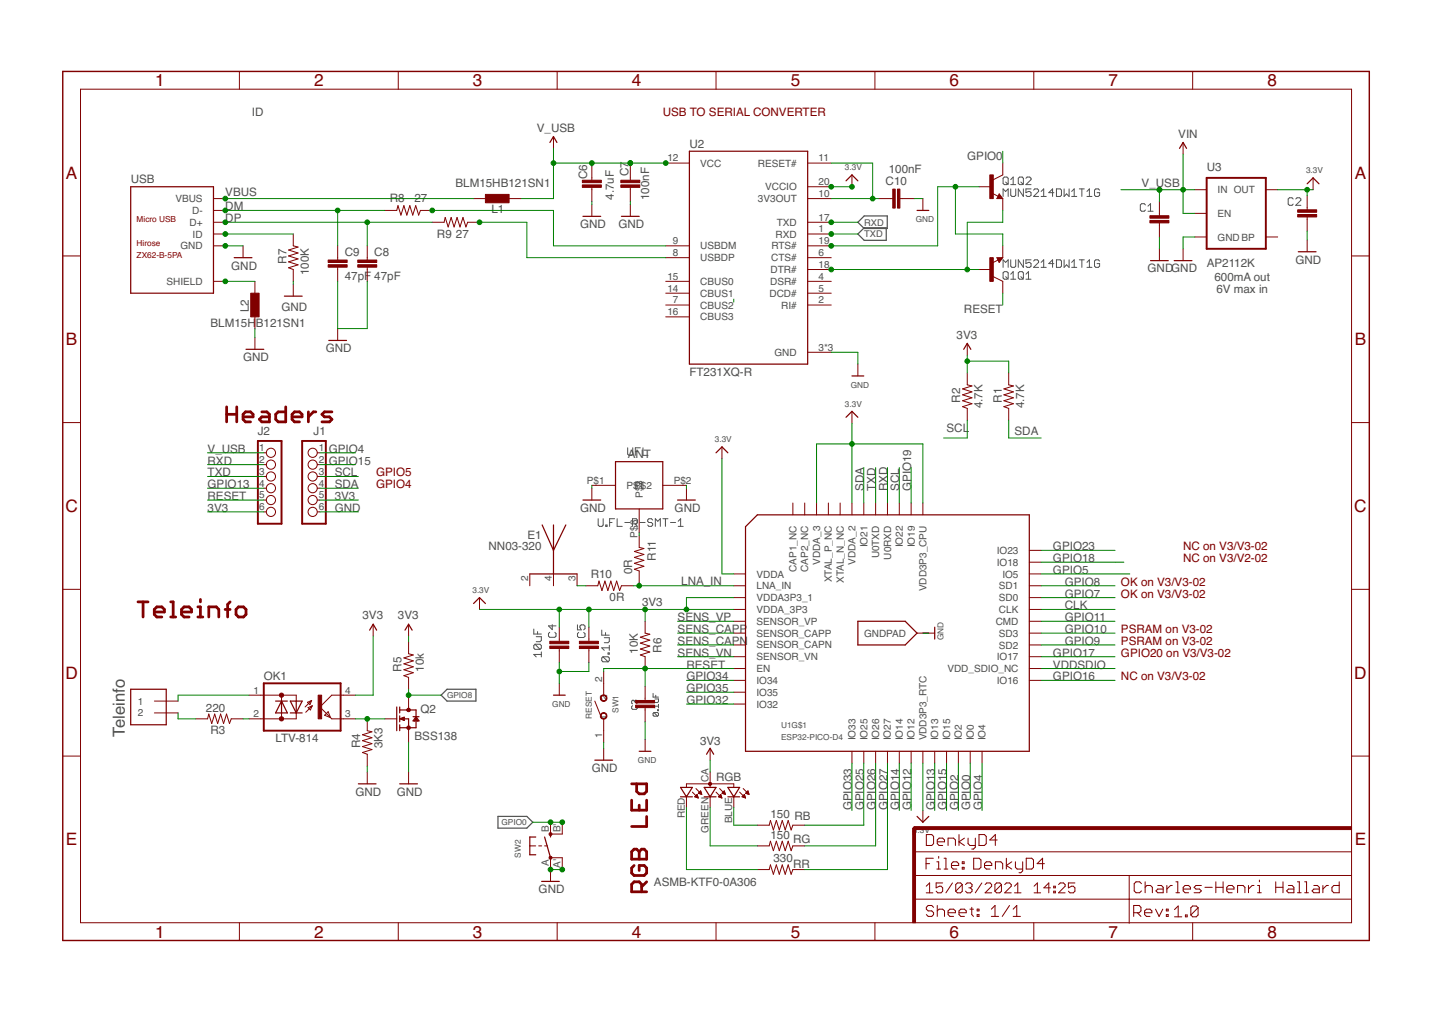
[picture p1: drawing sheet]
<svg xmlns="http://www.w3.org/2000/svg" width="297mm" height="210mm" viewBox="0 0 297 210" stroke-linecap="round" stroke-linejoin="round" font-family="sans-serif">
<g fill="none" stroke="#505050" stroke-width=".21">
<path d="M208.3 36.7h.6l.2 .3v1l-.2 .3h-.6l-.2-.3v-1zM208.6 37.8l.5 .5M209.7 39.2v1.3l.2 .2h.5l.3-.2v-1.3M209.7 37.3l.5-.6v1.6M209.7 38.3h1M211.2 37l.3-.3h.5l.3 .3v1l-.3 .3h-.5l-.3-.3zM211.8 37.8l.5 .5M212.3 39.2v1.5l-1.1-1.5v1.5M212.8 37l.3-.3h.5l.3 .3v.3l-1.1 1h1.1M213.9 39.2h-1.1v.8l.8-.3 .3 .3v.5l-.3 .2h-.5l-.3-.2M214.4 39.4l.3-.2h.5l.2 .2v.3l-1 1h1M216 39.7l.5-.5v1.5"/>
<path d="M218.6 40h-1l.7-.8v1.5M219.1 39.2h.8l.3 .2v1.1l-.3 .2h-.8zM220.7 39.2v1.5l.5-.5 .6 .5v-1.5M222.3 39.7l.5-.5v1.5M223.9 39.2h1M224.4 39.2v1.5M225.5 39.7l.5-.5v1.5M228.1 39.4l-.3-.2h-.5l-.3 .2v1.1l.3 .2h.5l.3-.2v-.5h-.5M208.1 40.7v-1.5l.5 .5 .5-.5v1.5M208.1 55.5v-1.6l.5 .5 .5-.5v1.6M208.3 56.3h.6l.2 .3v1.1l-.2 .2h-.6l-.2-.2v-1.1zM208.6 57.4l.5 .5"/>
<path d="M209.7 53.9v1.3l.2 .3h.5l.3-.3v-1.3M209.7 57.9h1M209.7 56.9l.5-.6v1.6M211.2 56.6l.3-.3h.5l.3 .3v1.1l-.3 .2h-.5l-.3-.2zM211.8 57.4l.5 .5M212.3 53.9v1.6l-1.1-1.6v1.6M212.8 57.9h1.1M212.8 56.9l.5-.6v1.6M213.9 53.9h-1.1v.8l.8-.3 .3 .3v.5l-.3 .3h-.5l-.3-.3M214.4 54.1l.3-.2h.5l.2 .2v.3l-1 1.1h1M216 55.5h1M216 54.4l.5-.5v1.6"/>
<path d="M216 40.7h1M218.6 54.7h-1l.7-.8v1.6M219.1 53.9h.8l.3 .2v1.1l-.3 .3h-.8zM220.7 53.9v1.6l.5-.6 .6 .6v-1.6M222.3 55.5h1.1M222.3 54.4l.5-.5v1.6M222.3 40.7h1.1M223.9 53.9h1M224.4 53.9v1.6M225.5 55.5h1M225.5 54.4l.5-.5v1.6M225.5 40.7h1"/>
<path d="M228.1 54.1l-.3-.2h-.5l-.3 .2v1.1l.3 .3h.5l.3-.3v-.5h-.5M237.6 42.5l-.3-.3h-.5l-.3 .3v1.1l.3 .2h.5l.3-.2M238.1 43.8h1.1M238.1 42.8l.6-.6v1.6M268.2 41.3l-.2-.3h-.5l-.3 .3v1l.3 .3h.5l.2-.3M268.8 41.3l.2-.3h.6l.2 .3v.2l-1 1.1h1M130.2 92.9v1.3l.3 .2h.5l.3-.2v-1.3M131.8 93.7h.5M132.8 92.9h-1v1.5M133.4 92.9v1.5h1M124.1 107.6v1.3l.2 .3h.6l.2-.3v-1.3M125.6 108.9h.3v.3h-.3z"/>
<path d="M126.4 108.4h.6M127.5 107.6h-1.1v1.6M128 107.6v1.6h1.1M129.6 108.4h1M131.2 108.6h.8l.2-.2v-.5l-.2-.3h-.8v1.6M131.7 108.6l.5 .6M132.8 108.4h1M135.4 107.9l-.3-.3h-.5l-.3 .3v.2l.3 .3h.5l.3 .2v.3l-.3 .3h-.5l-.3-.3M135.9 109.2v-1.6l.5 .5 .6-.5v1.6M137.5 107.6h1.1M138 107.6v1.6M139.1 108.4h1"/>
<path d="M140.7 109.2h1M140.7 108.1l.5-.5v1.6M110.7 130.5v1h1.6M111 133.6h1l.3 .3v.5l-.3 .3M111 133.6l-.3 .3v.5l.3 .3h1M111 133.6l1 1.1M111.2 132.1h1.1v.7l-.3 .3h-.8M111.5 131v.5M112.3 135.7h-1.6l.5 .5M112.3 135.2v1M114 131.1l-.2 .3v.5l.2 .3h1.1l.2-.3v-.5l-.2-.3M114.6 129.6v1l-.8-.8h1.5"/>
<path d="M119.8 129.6v1h.8l-.3-.5v-.2l.3-.3h.5l.2 .3v.5l-.2 .2M120 131.2l-.2 .2v.6l.2 .2h1.1l.2-.2v-.6l-.2-.2M124.8 130.7v1h1.6M125.1 136.2l-.3 .3v.5l.3 .3h1M125.1 136.2h1l.3 .3v.5l-.3 .3M125.1 136.2l1 1.1M125.3 132.3h1.1v.8l-.3 .2h-.8M125.6 131.2v.5M126.1 135.4h.3v.3h-.3zM126.4 133.9v1M126.4 134.4h-1.6l.5 .5M131.2 146.4l-.2 .2v.3l.2 .2h.8l.2-.2v-.3l-.2-.2"/>
<path d="M131.6 145.4l-.2-.2-.4 .2v.4l.2 .2M131.6 145.4l.2-.2 .4 .2v.4l-.2 .2M131.6 145.4v.2M135.5 143.8v.8h1.1M135.7 147.8l-.2 .2v.4l.2 .1h.7M135.7 147.8h.7l.2 .2v.4l-.2 .1M135.7 147.8l.7 .7M135.8 145h.8v.5l-.2 .2h-.6M136 144.2v.4M136.4 147.2h.2v.2h-.2zM136.6 146.1v.7M136.6 146.5h-1.1l.3 .3"/>
</g>
<path d="M177.9 48.5l1.4-1.3h4.5v2.6h-4.5zM177.9 46.1l1.4-1.3h4.7v2.6h-4.7zM91.5 144.2l1.2-1.2h6v2.4h-6zM103.3 169.3h6l1.2 1.2-1.2 1.3h-6z" fill="none" stroke="#505050" stroke-width=".25"/>
<g fill="none" stroke="#800000" stroke-width=".21">
<path d="M16.7 18.5h263.7v172.9h-263.7zM49.7 14.8v3.7M82.6 14.8v3.7M115.6 14.8v3.7M148.5 14.8v3.7M181.5 14.8v3.7M214.4 14.8v3.7M247.4 14.8v3.7M114.8 28.3v2.5M122.8 34.4v3M122.8 38.9v2.9M130.7 34.4v3"/>
<path d="M130.7 38.9v2.9M138.1 33.8h4.9M167.5 38.7h4.9M167.5 33.8h4.9M176.7 36.3v2.4M203.1 38.7h2.4M208 33.8v2.5l-2 1M245.4 29.5v2.5M247.8 39.3h2.5M262.6 39.3h2.4M272.4 36.9v2.4M13 53.1h3.7"/>
<path d="M44.3 41.2h2.4M44.3 43.6h2.4M44.3 46.1h2.4M44.3 48.5h2.4M44.3 51h2.4M44.3 58.4h2.4M50.4 51v2.4M52.9 58.4v2.4M60.8 48.5v2.5l1 .2-1.9 .7 1.9 .6-1.9 .6 1.9 .6-1.9 .6 1.9 .6-1.9 .6 .9 .4v2.5M60.8 59v2.4M70 51v2.9M70 55.4v3"/>
<path d="M76.2 51v2.9M76.2 55.4v3M79.8 43.6h2.5l.2-.9 .7 1.9 .6-1.9 .6 1.9 .6-1.9 .6 1.9 .6-1.9 .6 1.9 .4-1h2.5M89.7 46.1h2.4l.3-1 .6 2 .6-2 .6 2 .6-2 .6 2 .6-2 .6 2 .4-1h2.5M98.2 41.2h2.5M105.6 41.2h2.5M122.8 42.4v2.5M130.7 42.4v2.5M138.1 51h4.9M138.1 58.4h4.9M138.1 53.4h4.9M167.5 41.2h4.9"/>
<path d="M167.5 46.1h4.9M167.5 48.5h4.9M167.5 51h4.9M167.5 58.4h4.9M167.5 53.4h4.9M167.5 55.9h4.9M182.2 41.2h3M186.7 41.2h2.9M191.4 41.2v2.4M203.1 55.9h2.4M205.8 40.1l1.2 .6M206 57.4l2 1v2.4"/>
<path d="M206.8 53.4h1.2l-.7 1zM207 53.9l-1.2 .6M207.3 40.2l.7 1h-1.2zM208 41.2v2.4M208 51v2.4M240.5 41.8v2.9M240.5 46.2v2.9M240.5 51.6v2.5M245.4 51.6v2.5M247.8 49.1h2.5M247.8 44.3h2.5M262.6 49.1h2.4"/>
<path d="M271.1 40.6v2.9M271.1 45v2.9M271.1 49.8v2.4M280.4 53.1h3.6M52.9 65.7v2.5M52.9 70v2.5M70 68.2v2.4M138.1 60.8h4.9M138.1 63.3h4.9M138.1 65.7h4.9M167.5 73.1h4.9M167.5 60.8h4.9"/>
<path d="M167.5 63.3h4.9M177.9 75.5v2.5M200.6 77.4v2.4l1 .3-1.9 .6 1.9 .6-1.9 .6 1.9 .6-1.9 .6 1.9 .6-1.9 .6 .9 .4v2.5M200.6 71.2v2.5M209.2 77.4v2.4l1 .3-2 .6 2 .6-2 .6 2 .6-2 .6 2 .6-2 .6 1 .4v2.5M13 87.7h3.7M54.7 93.9h.5M54.7 96.4h.5M54.7 98.8h.5M65.8 93.9h.6M65.8 96.4h.6M65.8 98.8h.6"/>
<path d="M149.8 92.7v2.4M176.7 85.3v2.5M280.4 87.7h3.6M54.7 101.3h.5M54.7 103.7h.5M54.7 106.2h.5M65.8 101.3h.6M65.8 103.7h.6M65.8 106.2h.6M109.9 119v2.5M114.8 119v2.5M119.7 119v2.5"/>
<path d="M122.8 100.7h4.9M122.8 101.3v2.4M132.6 105.6v4.9M132.6 111.1v2.4l1 .3-2 .6 2 .6-2 .6 2 .6-2 .6 2 .7-2 .6 1 .3v2.5M137.5 100.7h4.9M142.4 101.3v2.4M152.2 119h2.4M164.5 104.3v2.5M166.9 104.3v2.5M169.4 104.3v2.5M171.8 104.3v2.5M174.3 104.3v2.5"/>
<path d="M176.7 104.3v2.5M179.2 104.3v2.5M181.6 104.3v2.5M184.1 104.3v2.5M186.5 104.3v2.5M189 104.3v2.5M191.4 104.3v2.5M213.5 119h2.5M213.5 116.6h2.5M213.5 114.2h2.5M13 122.2h3.7M77.4 129.5v2.4"/>
<path d="M84.8 129.5v2.4M84.8 133.2v2.4l.9 .2-1.9 .7 1.9 .6-1.9 .6 1.9 .6-1.9 .6 1.9 .6-1.9 .6 1 .4v2.5M99.5 124v2.4M116 130.1v2.9M116 134.5v2.9M121.5 121.5h2.5l.2-1 .7 2 .6-2 .6 2 .6-2 .6 2 .6-2 .6 2 .4-1h2.5M122.2 130.1v2.9M122.2 134.5v2.9M125.2 139.3v4.9M133.8 128.9v2.4l1 .3-2 .6 2 .6-2 .6 2 .6-2 .6 2 .6-2 .6 1 .4v2.5M152.2 121.5h2.4M152.2 133.8h2.4"/>
<path d="M152.2 124h2.4M152.2 131.3h2.4M152.2 138.7h2.4M152.2 128.9h2.4M152.2 126.4h2.4M152.2 136.2h2.4M190.2 131.3h3.7M213.5 121.5h2.5M213.5 133.8h2.5M213.5 124h2.5M213.5 131.3h2.5M213.5 138.7h2.5"/>
<path d="M213.5 128.9h2.5M213.5 126.4h2.5M213.5 136.2h2.5M280.4 122.2h3.6M13 156.8h3.7M32 145.4h4.9M32 147.9h4.9M40.6 149.1h2.5l.2-1 .6 2 .6-2 .6 2 .7-2 .6 2 .6-2 .6 2 .4-1h2.4M51.6 144.2h9.8v1.2M58.4 144.2v1.2M58.4 147.9v1.2M61.4 147.9v1.2h-9.8"/>
<path d="M63.8 145.7l.8-.4-.3 .9zM63.9 146.8l.9-.4-.4 .9zM64.6 145.3l-1.3 1.3M64.8 146.4l-1.4 1.3M68.1 147.6l.5 1.2-1.3-.4zM73.7 144.2h-4.9l-2.4 2.4 2.4 2.5h4.9M76.2 149.1v2.5l1 .2-2 .6 2 .6-2 .6 2 .6-2 .7 2 .6-2 .6 1 .3v2.5M79.8 149.1h2.5M84.8 144.2v3.1M84.8 150.9v3.1M116 141.7v2.5M123.4 145.4l1.2 3.1"/>
<path d="M125.2 149.1v4.9M125.2 155.2v2.5M133.8 142.3v3M133.8 146.8v2.9M133.8 153.4v2.4M147.3 155.2v2.5M152.2 141.1h2.4M152.2 143.6h2.4M152.2 146h2.4M176.7 155.8v2.5M179.2 155.8v2.5M181.6 155.8v2.5"/>
<path d="M184.1 155.8v2.5M186.5 155.8v2.5M189 155.8v2.5M191.4 155.8v2.5M193.9 155.8v2.5M196.3 155.8v2.5M198.8 155.8v2.5M201.3 155.8v2.5M203.7 155.8v2.5M213.5 141.1h2.5M280.4 156.8h3.6M76.2 160.1v2.5"/>
<path d="M84.8 160.1v2.5M109.9 175.5h1.2M111.7 175.5h.7M113 175.5h.6M114.2 170.5v2.5h2.4v-2.5M142.4 163.3v-.7h9.8v.7M142.4 165v2.5M143.6 164.3l.9 .9M144.1 165.2h.7M144.3 165.1h.4M144.4 163.6l.8 .8M144.4 165h.3"/>
<path d="M144.4 165.4h.4M144.5 164.9h.1M144.6 164.8l.2 .7-.7-.2M144.6 164.8l-.5 .5M144.6 164.8h.1M144.7 165.5h.1M144.9 164.6h.6M144.9 164.4h.6M145.1 164.3h.3M145.2 164.2h.2M145.3 164.7h.2M145.3 164.1h.1"/>
<path d="M145.3 164l.3 .8-.8-.3zM147.3 160.1v3.2M147.3 165v2.5M148.5 164.3l.9 .9M149 165.2h.7M149.1 165.1h.5M149.3 163.6l.8 .8M149.3 165h.3M149.3 165.4h.4M149.4 164.9h.1M149.5 164.8h.1M149.5 164.8l.3 .7-.8-.2"/>
<path d="M149.5 164.8l-.5 .5M149.6 165.5h.1M149.8 164.6h.6M149.8 164.4h.6M149.9 164.3h.4M150.1 164.2h.2M150.2 164.7h.3M150.2 164.1h.1M150.2 164l.3 .8-.7-.3zM152.2 165v2.5M153.4 164.3l.9 .9M153.9 165.3l.5-.5 .2 .7z"/>
<path d="M153.9 165.2h.7M154.1 165.1h.4M154.2 163.6l.8 .8M154.2 165h.3M154.2 165.4h.4M154.3 164.9h.2M154.4 164.8h.1M154.6 165.5h.1M154.7 164.6h.6M154.7 164.4h.6M154.9 164.3h.3M155 164.2h.2"/>
<path d="M155.1 164.7h.3M155.1 164.1h.1M155.2 164l.2 .8-.8-.3zM157.1 175.5h2.5l.2-1 .6 1.9 .6-1.9 .6 1.9 .7-1.9 .6 1.9 .6-1.9 .6 1.9 .4-.9h2.4M157.1 171.2h2.5l.2-1 .6 1.9 .6-1.9 .6 1.9 .7-1.9 .6 1.9 .6-1.9 .6 1.9 .4-.9h2.4M189.6 176.7h90.8M191.4 168.1v2.4M192.1 179.1h.7M192.2 173.1h1.1l.4 .4v1.5l-.4 .4h-1.1zM193.6 178h-1.5v2.3M194.3 178.8h.4v1.5M194.4 174.6h1.5v-.4l-.4-.4h-.7l-.4 .4v.8l.4 .4h.7"/>
<path d="M194.7 177.6v.4M195.8 178h.4v2.3M196.7 175.4v-1.6h1.1l.4 .4v1.2M197.4 179.5h1.5v-.4l-.4-.3h-.8l-.3 .3v.8l.3 .4h.8M198.9 173.1v2.3M199.6 178.8h.4v.3h-.4zM199.6 179.9h.4v.4h-.4zM200 173.8l-1.1 .8 1.1 .8M200.8 173.8v1.2l.4 .4h1.1M202 178h1.1l.4 .4v1.5l-.4 .4h-1.1zM202.3 173.8v1.9l-.4 .4h-.3M203.1 173.1h1.1l.4 .4v1.5l-.4 .4h-1.1z"/>
<path d="M204.2 179.5h1.5v-.4l-.3-.3h-.8l-.4 .3v.8l.4 .4h.8M206.8 174.2h-1.5l1.2-1.1v2.3M208.7 178v2.3M209.9 178.8l-1.2 .7 1.2 .8M210.6 178.8v1.1l.4 .4h1.1M212.1 178.8v1.8l-.3 .4h-.4M212.9 178h1.1l.4 .4v1.5l-.4 .4h-1.1zM216.6 179.1h-1.5l1.2-1.1v2.3M49.7 191.4v3.7M82.6 191.4v3.7M115.6 191.4v3.7M116.6 180.4v-2.5h-2.4v4.9"/>
<path d="M148.5 191.4v3.7M157.1 180.4h2.5l.2-1 .6 1.9 .6-1.9 .6 1.9 .7-1.9 .6 1.9 .6-1.9 .6 1.9 .4-.9h2.4M181.5 191.4v3.7M189.6 186.5h90.8M189.6 181.6h90.8M192.1 183.8l.7-.7v2.1M192.1 185.2h1.4M193.7 188.2l-.4-.4h-.8l-.3 .4v.4l.3 .3h.8l.4 .4v.4l-.4 .4h-.8l-.3-.4M194.3 180.3h.8M194.4 187.8v2.3M194.4 188.9l.4-.3h.7l.4 .3v1.2M195.5 183.1h-1.3v1l.7-.3h.3l.3 .3v.7l-.3 .4h-.7l-.3-.4"/>
<path d="M195.8 180.3h.8M196.7 189.3h1.5v-.4l-.4-.3h-.8l-.3 .3v.8l.3 .4h.8M197.6 183.1l-1.4 2.1M198.9 189.3h1.5v-.4l-.4-.3h-.7l-.4 .3v.8l.4 .4h.7M199.6 183.5v1.3l-.3 .4h-.7l-.4-.4M199.6 183.5l-.3-.4h-.7l-.4 .4v1.3M199.6 183.5l-1.4 1.3M200.3 183.5l.3-.4h.7l.3 .4v.3l-.3 .3M201 184.1h.3M201.2 188.6h.7M201.3 184.1l.3 .4v.3l-.3 .4h-.7l-.3-.4M201.6 188.2v1.5l.3 .4"/>
<path d="M202.7 188.6h.4v.3h-.4zM202.7 189.7h.4v.4h-.4zM203.7 183.1l-1.4 2.1M204.3 183.5l.4-.4h.7l.3 .4v.3l-1.4 1.4h1.4M205.6 190.1h1.5M205.6 188.6l.8-.8v2.3M206.5 180.3v-1.5h1.1l.4 .3v1.2M207.7 183.5v1.3l-.3 .4h-.7l-.3-.4M207.7 183.5l-.3-.4h-.7l-.3 .4v1.3M207.7 183.5l-1.3 1.3M208.4 183.5l.3-.4h.7l.4 .4v.3l-1.4 1.4h1.4M209.4 187.8l-1.5 2.3"/>
<path d="M210.2 190.1h1.5M210.2 188.6l.7-.8v2.3M210.4 183.8l.7-.7v2.1M210.4 185.2h1.4M214.4 191.4v3.7M214.5 185.2h1.4M214.5 183.8l.7-.7v2.1M217.9 184.1h-1.4l1.1-1v2.1M218.6 184.8h.3v.4h-.3zM218.6 183.8h.3v.3h-.3zM219.6 183.5l.3-.4h.7l.3 .4v.3l-1.3 1.4h1.3M223 183.1h-1.4v1l.7-.3h.3l.4 .3v.7l-.4 .4h-.6l-.4-.4"/>
<path d="M234.2 181.6v9.9M235.2 189.3h1.1l.4-.4v-.7l-.4-.4h-1.1v2.3M235.9 189.3l.8 .8M236.8 183.3l-.4-.4h-.8l-.3 .4v1.5l.3 .4h.8l.4-.4M237.4 189.3h1.5v-.4l-.4-.3h-.7l-.4 .3v.8l.4 .4h.7M237.5 182.9v2.3M237.5 184l.4-.3h.8l.3 .3v1.2M239.7 188.6l.7 1.5 .8-1.5M240.2 183.7h.7l.4 .3v1.2h-1.1l-.4-.4 .4-.4h1.1M241.9 188.6h.4v.3h-.4zM241.9 189.7h.4v.4h-.4zM242 183.7v1.5"/>
<path d="M243.2 183.7h-.4l-.8 .7M243.6 188.7l.8-.8v2.3M243.6 190.2h1.5M243.9 185.2h.8M243.9 182.9h.4v2.3M245.4 184.4h1.5v-.4l-.4-.3h-.7l-.4 .3v.8l.4 .4h.7M245.9 189.8h.4v.4h-.4zM247.4 191.4v3.7M248.5 188.3v1.5l-.4 .4h-.7l-.4-.4M248.5 188.3l-.4-.4h-.7l-.4 .4v1.5M248.5 188.3l-1.5 1.5M249.2 183.7h-1.1l-.4 .3 .4 .4h.7l.4 .4-.4 .4h-1.1"/>
<path d="M249.9 184h1.6M252.2 184h1.5M252.2 182.9v2.3M253.7 182.9v2.3M254.5 184.4h1.5v-.4l-.4-.3h-.8l-.3 .3v.8l.3 .4h.8M256.7 185.2v-1.5h1.2l.3 .3v1.2M259 183.7v1.5M260.1 183.7h-.4l-.7 .7M260.9 185.2h.7M260.9 183.7h.3v1.5M261.2 182.5v.4M264.6 184h1.5"/>
<path d="M264.6 182.9v2.3M266.1 182.9v2.3M267.3 183.7h.7l.4 .3v1.2h-1.1l-.4-.4 .4-.4h1.1M269.1 185.2h.8M269.1 182.9h.4v2.3M270.6 185.2h.8M270.6 182.9h.4v2.3M272.5 183.7h.8l.4 .3v1.2h-1.2l-.3-.4 .3-.4h1.2M274.4 183.7v1.5M275.5 183.7h-.3l-.8 .7M277.8 182.9v2.3h-1.1l-.4-.4v-.8l.4-.3h1.1"/>
<circle cx="56.2" cy="93.9" r=".95"/>
<circle cx="56.2" cy="98.8" r=".95"/>
<circle cx="56.2" cy="96.4" r=".95"/>
<circle cx="64.9" cy="93.9" r=".95"/>
<circle cx="64.9" cy="96.4" r=".95"/>
<circle cx="64.9" cy="98.8" r=".95"/>
<circle cx="56.2" cy="103.7" r=".95"/>
<circle cx="56.2" cy="101.3" r=".95"/>
<circle cx="56.2" cy="106.2" r=".95"/>
<circle cx="64.9" cy="103.7" r=".95"/>
<circle cx="64.9" cy="101.3" r=".95"/>
<circle cx="64.9" cy="106.2" r=".95"/>
</g>
<g fill="none" stroke="#800000" stroke-width=".57">
<path d="M47 84.4v3.1M47 85.9h2.1M49.1 84.4v3.1M50.4 86.5h2.1v-.6l-.5-.5h-1.1l-.5 .5v1.1l.5 .5h1.1M54.3 85.4h1.1l.5 .5v1.6h-1.6l-.5-.5 .5-.5h1.6M59.3 84.4v3.1h-1.6l-.5-.5v-1.1l.5-.5h1.6M60.6 86.5h2.1v-.6l-.6-.5h-1l-.5 .5v1.1l.5 .5h1M64 85.4v2.1M65.5 85.4h-.5l-1 1.1M68.9 85.4h-1.6l-.5 .5 .5 .6h1l.6 .5-.6 .5h-1.5M28.6 124.8h2.1M29.7 124.8v3.2"/>
<path d="M32 126.9h2.1v-.5l-.5-.5h-1.1l-.5 .5v1l.5 .6h1.1M35.4 124.8h.5v3.2M35.4 128h1M37.7 126.9h2v-.5l-.5-.5h-1l-.5 .5v1l.5 .6h1M41 128h1.1M41 125.9h.6v2.1M41.6 124.3v.5M43.3 128v-2.1h1.6l.5 .5v1.6M46.7 126.4h1M47.7 124.8l-.5 .6v2.6M49.5 125.9h1l.5 .5v1l-.5 .6h-1l-.5-.6v-1zM131 166v2h3.1v-2"/>
<path d="M131 162.6h3.1v1.5l-.5 .6h-1l-.5-.6v-1.5M131.5 176.1h.6l.5 .6 .5-.6h.5l.5 .6v1.5h-3.1v-1.5zM131.5 179.5l-.5 .5v1.1l.5 .5h2.1l.5-.5v-1.1l-.5-.5h-1v1.1M132.6 167v1M132.6 176.7v1.5M134.1 169.4v2h-3.1M133.1 185v-1.6l-.5-.5h-1.1l-.5 .5v1.6h3.1M134.1 182.9l-1 1"/>
</g>
<g fill="#800000" stroke="#800000" stroke-width=".21">
<path d="M189.3 171.8h.6v19.6h-.6z"/>
<path d="M189.6 171.5h90.8v.6h-90.8z"/>
<path d="M66 144.2h.7v4.9h-.7z"/>
<path d="M114 134h4v.5h-4z"/>
<path d="M114 133h4v.5h-4z"/>
<path d="M131.8 146.3h4v.5h-4z"/>
<path d="M131.8 145.3h4v.5h-4z"/>
<path d="M238.5 45.7h4v.5h-4z"/>
<path d="M238.5 44.7h4v.6h-4z"/>
<path d="M128.8 37.4h3.9v.5h-3.9z"/>
<path d="M128.8 38.4h3.9v.5h-3.9z"/>
<path d="M120.8 37.4h3.9v.5h-3.9z"/>
<path d="M120.8 38.4h3.9v.5h-3.9z"/>
<path d="M205.3 53.4h.7v5h-.7z"/>
<path d="M205.3 36.3h.7v4.9h-.7z"/>
<path d="M52 60.8h1.7v4.9h-1.7z"/>
<path d="M269.2 44.5h3.9v.5h-3.9z"/>
<path d="M269.2 43.5h3.9v.5h-3.9z"/>
<path d="M120.2 134h3.9v.5h-3.9z"/>
<path d="M120.2 133h3.9v.5h-3.9z"/>
<path d="M186.2 39.2h.5v4h-.5z"/>
<path d="M185.2 39.2h.5v4h-.5z"/>
<path d="M100.7 40.3h4.9v1.8h-4.9z"/>
<path d="M68.1 54.9h3.9v.5h-3.9z"/>
<path d="M68.1 53.9h3.9v.5h-3.9z"/>
<path d="M74.2 54.9h3.9v.5h-3.9z"/>
<path d="M74.2 53.9h3.9v.5h-3.9z"/>
</g>
<path d="M190.8 171.8h-1.2v1.2" fill="none" stroke="#800000" stroke-width=".59"/>
<path d="M13 14.8h271v180.3h-271z" fill="none" stroke="#800000" stroke-width=".3"/>
<g fill="none" stroke="#800000" stroke-width=".25">
<path d="M27.1 38.7h17.2v22.1h-17.2zM114.1 29.5l.7-1.2 .7 1.2M143 31.4h24.5v44.1h-24.5zM175.5 37.5l1.2-1.2 1.2 1.2M244.7 30.8l.7-1.3 .7 1.3M271.1 38.1l1.3-1.2 1.2 1.2M48.6 53.4h3.7M120.9 44.9h3.7M128.9 44.9h3.7M190.2 43.6h2.5M207 53.6h.8l-.5 .6-.3-.5h.4l-.1 .2M207.3 40.7l.1 .2h-.4l.3-.5 .5 .7h-.8"/>
<path d="M238.7 54.1h3.6M243.6 54.1h3.6M269.3 52.2h3.7M51 72.5h3.7M59 61.4h3.7M68.2 70.6h3.7M176.7 78h2.5M199.9 72.5l.7-1.3 .8 1.3M127.7 95.8h9.8v9.8h-9.8zM148.5 93.9l1.3-1.2 1.2 1.2M175.5 86.6l1.2-1.3 1.2 1.3M109.9 119h9.8"/>
<path d="M112.5 108.9l2.3 5.3 2.6-5.3M114.8 108.9v10.1M120.9 103.7h3.7M140.5 103.7h3.7M157.1 106.8h56.4v49h-58.9v-46.6zM76.7 130.7l.7-1.2 .7 1.2M84 130.7l.8-1.2 .7 1.2M98.2 125.2l1.3-1.2 1.2 1.2M177.9 128.9h9.9l2.4 2.4-2.4 2.5h-9.9zM193.9 130.1v2.4M27.1 143h7.4v7.3h-7.4zM57.2 145.4h2.4"/>
<path d="M58.4 145.4l1.2 2.5h-2.4zM58.4 145.4v2.5M60.2 145.4h2.5l-1.3 2.5zM60.2 147.9h2.5M61.4 145.4v2.5M82.3 146.6v5M82.9 147.3h3.4v3.6h-3.4M82.9 146.6v1.3M82.9 148.5v1.2M82.9 150.3v1.3M83.2 149.1h1.6v1.8M83.2 149.1l.6 .3"/>
<path d="M83.4 149l.4 .4M83.8 148.8l-.9 .3 .9 .3M83.8 148.8v.6M83.8 148.8l-.6 .3M85.7 148.7h1.2M86.3 148.7l.6 .8h-1.2zM86.3 149.1l.3 .4M86.3 149.1l-.3 .4M86.3 149.1l.3 .3M86.3 149.1l-.3 .3M114.8 144.2h2.4M123.4 157.7h3.7"/>
<path d="M132.6 155.8h2.4M146.6 156.4l.7-1.2 .7 1.2M74.3 162.6h3.7M82.9 162.6h3.7M111.1 173.6h-1.2v3.7h1.2M113 173.6l1.2 4.3M114.2 173v.6M141.2 163.3h2.4l-1.2 2zM141.2 165.3h2.4M146.1 165.3h2.4M146.1 163.3h2.4l-1.2 2zM151 165.3h2.4"/>
<path d="M151 163.3h2.4l-1.2 2zM190.2 169.3l1.2 1.2 1.3-1.2M112.4 182.8h3.6"/>
</g>
<path d="M250.3 36.9h12.3v14.7h-12.3zM53.5 91.5h4.9v17.1h-4.9zM62.7 91.5h4.9v17.1h-4.9zM54.7 141.7h16v9.9h-16z" fill="none" stroke="#800000" stroke-width=".4"/>
<g fill="#800000" stroke="#800000" stroke-width=".21">
<path d="M58 144a.43 .43 0 0 1 .7-.1 .43 .43 0 0 1-.1 .7 .43 .43 0 0 1-.6-.4h.4h-.4z" fill-rule="evenodd"/>
<path d="M58 148.9a.44 .44 0 0 1 .7-.2 .44 .44 0 0 1 0 .7 .44 .44 0 0 1-.7-.1v-.2h.4h-.4z" fill-rule="evenodd"/>
<path d="M84.4 147.1a.37 .37 0 0 1 .6-.1 .37 .37 0 0 1-.1 .6 .37 .37 0 0 1-.5-.3l.4-.2 .1 .2-.1 .1-.4-.1z" fill-rule="evenodd"/>
<path d="M84.4 150.7a.37 .37 0 0 1 .6 0 .37 .37 0 0 1-.1 .6 .37 .37 0 0 1-.5-.4l.4-.1 .1 .1-.1 .1-.4-.1z" fill-rule="evenodd"/>
<path d="M147 162.4l.4-.1 .2 .3-.1 .2-.3 .1-.2-.3h.3h-.3z" fill-rule="evenodd"/>
<path d="M147 162.4l.4-.1 .2 .3-.1 .2-.3 .1-.2-.3h.3h-.3z" fill-rule="evenodd"/>
<path d="M124.7 148a.68 .68 0 0 1 1.1 .1 .68 .68 0 0 1-.4 1 .68 .68 0 0 1-.9-.6h.2a.54 .54 0 0 1 .7-.6 .54 .54 0 0 1 .2 .9 .54 .54 0 0 1-.9-.1l-.2-.2z" fill-rule="evenodd"/>
<path d="M124.7 144.4a.68 .68 0 0 1 1.1 0 .68 .68 0 0 1-.4 1 .68 .68 0 0 1-.9-.6h.2a.54 .54 0 0 1 .7-.5 .54 .54 0 0 1 .2 .9 .54 .54 0 0 1-.9-.2l-.2-.2z" fill-rule="evenodd"/>
<path d="M114 177.7h.4l.1 .2-.1 .2h-.4z" fill-rule="evenodd"/>
<path d="M114 172.8l.2-.1 .2 .1 .1 .2-.1 .2h-.4z" fill-rule="evenodd"/>
</g>
<g fill="none" stroke="#008000" stroke-width=".21">
<path d="M114.8 30.8v10.4h-6.7M114.8 33.8h23.3M122.8 33.8v.6M130.7 33.8v.6M172.4 38.7h4.3M172.4 33.8h8.6v7.4M198.2 38.7v9.8h9.8v2.5M203.1 38.7h-8.6v12.3h-22.1M208 31.4v2.4M232.5 39.3h15.3M240.5 39.3v2.5M245.4 32v12.3h2.4"/>
<path d="M265 39.3h7.4M271.1 39.3v1.3M46.7 51h3.7M46.7 41.2h51.5M46.7 48.5h14.1M46.7 46.1h43M46.7 43.6h33.1M46.7 58.4h6.2M60.8 58.4v.6M70 58.4v9.8h6.2v-9.8M70 43.6v7.4M76.2 46.1v4.9"/>
<path d="M89.7 43.6h25.1v7.4h23.3M99.5 46.1h9.8v7.3h28.8M122.8 41.8v.6M130.7 41.8v.6M172.4 41.2h9.8M172.4 48.5h5.5M172.4 46.1h5.5M172.4 55.9h30.7M189.6 41.2h1.8M208 43.6v2.5h-7.4v9.8M240.5 49.1v2.5M247.8 49.1h-2.4v2.5"/>
<path d="M271.1 47.9v1.9M52.9 68.2v1.8M152.2 62v.7M172.4 73.1h5.5v2.4M200.6 73.7v3.7M200.6 74.9h8.6v2.5M208 60.8v2.5M43.1 98.8h11.6M43.1 96.4h11.6M43.1 93.9h11.6M66.4 98.8h7.9M66.4 96.4h7.3"/>
<path d="M66.4 93.9h7.3M149.8 95.1v23.9h2.4M176.7 87.8v16.5M179.2 97v7.3M181.6 97v7.3M184.1 97v7.3M186.5 97v7.3M189 97v7.3M200.6 87.2v3.6h-4.9M209.2 87.2v3.6h6.8M43.1 106.2h11.6M43.1 101.3h11.6"/>
<path d="M43.1 103.7h11.6M66.4 106.2h7.9M66.4 101.3h7.9M66.4 103.7h7.9M122.8 100.7v.6M132.6 110.5v.6M142.4 100.7v.6M169.4 104.3v-12.2h22v12.2M216 119h18.4M216 116.6h17.1M216 114.2h15.3M77.4 131.9v12.3h-3.7"/>
<path d="M84.8 131.9v1.3M99.5 126.4h52.7M116 126.4v3.7M116 137.4v4.3M119.7 121.5h1.8M122.2 126.4v3.7M122.2 137.4v1.9h-6.2M131.4 121.5h20.8M132.6 120.9v.6M133.8 126.4v2.5M133.8 138.7v3.6M140.5 131.3h11.7"/>
<path d="M140.5 136.2h11.7M140.5 128.9h11.7M140.5 133.8h11.7M152.2 124h-9.8v2.4M152.2 138.7h-27v.6M191.4 131.3h1.3M216 131.3h15.3M216 124h15.3M216 126.4h15.3M216 138.7h15.3M216 136.2h15.3M216 128.9h15.3"/>
<path d="M216 133.8h15.3M216 121.5h15.3M36.9 147.9v1.2h3.7M50.4 149.1h1.2M51.6 144.2h-14.7v1.2M73.7 149.1h6.1M76.2 158.9v1.2M84.8 143v1.2h6.7M84.8 154v6.1M125.2 154v1.2M133.8 149.7v3.7M142.4 141.1h9.8"/>
<path d="M142.4 143.6h9.8M142.4 146h9.8M147.3 157.7v2.4M176.7 158.3v9.8M179.2 158.3v12.9h-12.3M181.6 158.3v17.2h-14.7M184.1 158.3v22.1h-17.2M186.5 158.3v9.8M189 158.3v9.8M191.4 158.3v9.8M193.9 158.3v9.8M196.3 158.3v9.8"/>
<path d="M198.8 158.3v9.8M201.3 158.3v7.4M203.7 158.3v9.8M216 141.1h15.3M110.5 170.5h6.1M142.4 167.5v12.9h14.7M147.3 167.5v8h9.8M152.2 167.5v3.7h4.9M114.2 180.4h2.4"/>
</g>
<g fill="#008000" stroke="#008000" stroke-width=".21">
<circle cx="116" cy="139.3" r=".49"/>
<circle cx="116.6" cy="180.4" r=".49"/>
<circle cx="114.2" cy="180.4" r=".49"/>
<circle cx="46.7" cy="51" r=".49"/>
<circle cx="200.6" cy="74.9" r=".49"/>
<circle cx="176.7" cy="92.1" r=".49"/>
<circle cx="142.4" cy="126.4" r=".49"/>
<circle cx="116" cy="126.4" r=".49"/>
<circle cx="133.8" cy="126.4" r=".49"/>
<circle cx="122.2" cy="126.4" r=".49"/>
<circle cx="271.1" cy="39.3" r=".49"/>
<circle cx="176.7" cy="38.7" r=".49"/>
<circle cx="172.4" cy="38.7" r=".49"/>
<circle cx="114.2" cy="170.5" r=".49"/>
<circle cx="116.6" cy="170.5" r=".49"/>
<circle cx="76.2" cy="149.1" r=".49"/>
<circle cx="133.8" cy="138.7" r=".49"/>
<circle cx="172.4" cy="48.5" r=".49"/>
<circle cx="172.4" cy="46.1" r=".49"/>
<circle cx="132.6" cy="121.5" r=".49"/>
<circle cx="84.8" cy="144.2" r=".49"/>
<circle cx="99.5" cy="46.1" r=".49"/>
<circle cx="198.2" cy="38.7" r=".49"/>
<circle cx="172.4" cy="51" r=".49"/>
<circle cx="200.6" cy="55.9" r=".49"/>
<circle cx="172.4" cy="55.9" r=".49"/>
<circle cx="89.7" cy="43.6" r=".49"/>
<circle cx="130.7" cy="33.8" r=".49"/>
<circle cx="122.8" cy="33.8" r=".49"/>
<circle cx="114.8" cy="33.8" r=".49"/>
<circle cx="138.1" cy="33.8" r=".49"/>
<circle cx="240.5" cy="39.3" r=".49"/>
<circle cx="245.4" cy="39.3" r=".49"/>
<circle cx="46.7" cy="43.6" r=".49"/>
<circle cx="70" cy="43.6" r=".49"/>
<circle cx="46.7" cy="46.1" r=".49"/>
<circle cx="76.2" cy="46.1" r=".49"/>
<circle cx="46.7" cy="48.5" r=".49"/>
<circle cx="46.7" cy="58.4" r=".49"/>
<circle cx="181" cy="41.2" r=".49"/>
<circle cx="46.7" cy="41.2" r=".49"/>
</g>
<g font-size="3.6" fill="#800000">
<text x="32.2" y="17.9">1</text>
<text x="65.2" y="17.9">2</text>
<text x="98.1" y="17.9">3</text>
<text x="131.1" y="17.9">4</text>
<text x="164" y="17.9">5</text>
<text x="197" y="17.9">6</text>
<text x="229.9" y="17.9">7</text>
<text x="262.9" y="17.9">8</text>
<text x="13.7" y="37">A</text>
<text x="281" y="37">A</text>
<text x="13.7" y="71.6">B</text>
<text x="281" y="71.6">B</text>
<text x="13.6" y="106.2">C</text>
<text x="280.9" y="106.2">C</text>
<text x="13.6" y="140.8">D</text>
<text x="280.9" y="140.8">D</text>
<text x="13.7" y="175.4">E</text>
<text x="281" y="175.4">E</text>
<text x="32.2" y="194.5">1</text>
<text x="65.2" y="194.5">2</text>
<text x="98.1" y="194.5">3</text>
<text x="131.1" y="194.5">4</text>
<text x="164" y="194.5">5</text>
<text x="197" y="194.5">6</text>
<text x="229.9" y="194.5">7</text>
<text x="262.9" y="194.5">8</text>
</g>
<text font-size="3.5" fill="#505050" x="25.9" y="152.8" transform="rotate(-90 25.9 152.8)">Teleinfo</text>
<g font-size="2.4" fill="#505050">
<text x="52.3" y="24">ID</text>
<text x="111.4" y="27.3">V_USB</text>
<text x="244.4" y="28.6">VIN</text>
<text x="143" y="30.6">U2</text>
<text x="184.4" y="35.9">100nF</text>
<text x="200.6" y="33.1">GPIO0</text>
<text x="250.3" y="35.4">U3</text>
<text x="27.1" y="38">USB</text>
<text x="46.7" y="40.6">VBUS</text>
<text x="80.8" y="41.9">R8</text>
<text x="86" y="41.9">27</text>
<text x="94.5" y="38.9">BLM15HB121SN1</text>
<text x="121.8" y="37.2" transform="rotate(-90 121.8 37.2)">C6</text>
<text x="127.3" y="41.5" transform="rotate(-90 127.3 41.5)">4.7uF</text>
<text x="130.4" y="36.6" transform="rotate(-90 130.4 36.6)">C7</text>
<text x="134.7" y="41.5" transform="rotate(-90 134.7 41.5)">100nF</text>
<text x="183.7" y="38.4">C10</text>
<text x="236.8" y="38.7">V_USB</text>
<text x="46.7" y="43.6">DM</text>
<text x="46.7" y="46.1">DP</text>
<text x="101.9" y="44.2">L1</text>
<text x="120.3" y="47.3">GND</text>
<text x="128.3" y="47.3">GND</text>
<text x="71.5" y="53.1">C9</text>
<text x="77.6" y="53.1">C8</text>
<text x="90.6" y="49.3">R9</text>
<text x="94.6" y="49.3">27</text>
<text x="48" y="55.9">GND</text>
<text x="59.4" y="54.7" transform="rotate(-90 59.4 54.7)">R7</text>
<text x="64" y="57.1" transform="rotate(-90 64 57.1)">100K</text>
<text x="71.5" y="58">47pF 47pF</text>
<text x="238" y="56.5">GNDGND</text>
<text x="250.3" y="55.3">AP2112K</text>
<text x="251.9" y="58.2">600mA out</text>
<text x="268.7" y="54.7">GND</text>
<text x="51.6" y="64.7" transform="rotate(-90 51.6 64.7)">L2</text>
<text x="58.4" y="64.5">GND</text>
<text x="200" y="65">RESET</text>
<text x="252.3" y="60.8">6V max in</text>
<text x="43.7" y="67.9">BLM15H</text>
<text x="53.1" y="67.9">B121SN1</text>
<text x="198.4" y="70.2">3V3</text>
<text x="50.4" y="74.9">GND</text>
<text x="67.6" y="73.1">GND</text>
<text x="143" y="78">FT231XQ-R</text>
<text x="199.2" y="83.5" transform="rotate(-90 199.2 83.5)">R2</text>
<text x="207.8" y="83.5" transform="rotate(-90 207.8 83.5)">R1</text>
<text x="196.3" y="89.6">SCL</text>
<text x="203.8" y="84.7" transform="rotate(-90 203.8 84.7)">4.7K</text>
<text x="212.4" y="84.7" transform="rotate(-90 212.4 84.7)">4.7K</text>
<text x="43.1" y="93.9">V_USB</text>
<text x="53.5" y="90.2">J2</text>
<text x="65" y="90.2">J1</text>
<text x="68.2" y="93.9">GPIO4</text>
<text x="130.2" y="95">ANT</text>
<text x="210.4" y="90.2">SDA</text>
<text x="43.1" y="98.8">TXD</text>
<text x="43.1" y="96.4">RXD</text>
<text x="43.1" y="101.3">GPIO13</text>
<text x="68.2" y="96.4">GPIO15</text>
<text x="69.4" y="98.8">SCL</text>
<text x="69.4" y="101.3">SDA</text>
<text x="179.2" y="101.9" transform="rotate(-90 179.2 101.9)">SDA</text>
<text x="181.6" y="101.9" transform="rotate(-90 181.6 101.9)">TXD</text>
<text x="184.1" y="101.9" transform="rotate(-90 184.1 101.9)">RXD</text>
<text x="186.5" y="101.9" transform="rotate(-90 186.5 101.9)">SCL</text>
<text x="189" y="101.9" transform="rotate(-90 189 101.9)">GPIO19</text>
<text x="43.1" y="106.2">3V3</text>
<text x="43.1" y="103.7">RESET</text>
<text x="69.4" y="106.2">GND</text>
<text x="69.4" y="103.7">3V3</text>
<text x="120.3" y="106.2">GND</text>
<text x="139.9" y="106.2">GND</text>
<text x="109.4" y="111.7">E1</text>
<text x="101.3" y="114.1">NN03-320</text>
<text x="122.5" y="119.8">R10</text>
<text x="131.1" y="119.1" transform="rotate(-90 131.1 119.1)">0R</text>
<text x="136" y="116.3" transform="rotate(-90 136 116.3)">R11</text>
<text x="218.4" y="119.1">GPIO5</text>
<text x="218.4" y="116.6">GPIO18</text>
<text x="218.4" y="114.1">GPIO23</text>
<text x="126.4" y="124.7">0R</text>
<text x="133.2" y="125.7">3V3</text>
<text x="141.3" y="121.4">LNA_IN</text>
<text x="220.9" y="124">GPIO7</text>
<text x="220.9" y="121.5">GPIO8</text>
<text x="75.2" y="128.5">3V3</text>
<text x="82.5" y="128.5">3V3</text>
<text x="140.6" y="128.9">SENS_VP</text>
<text x="140.6" y="131.3">SENS_CAPP</text>
<text x="220.9" y="126.4">CLK</text>
<text x="220.9" y="131.3">GPIO10</text>
<text x="220.9" y="128.9">GPIO11</text>
<text x="132.3" y="135.6" transform="rotate(-90 132.3 135.6)">10K</text>
<text x="137.2" y="135.4" transform="rotate(-90 137.2 135.4)">R6</text>
<text x="140.6" y="133.8">SENS_CAPN</text>
<text x="140.6" y="136.2">SENS_VN</text>
<text x="218.4" y="136.2">GPIO17</text>
<text x="220.9" y="133.8">GPIO9</text>
<text x="54.7" y="141.1">OK1</text>
<text x="83.3" y="139.3" transform="rotate(-90 83.3 139.3)">R5</text>
<text x="87.9" y="139.3" transform="rotate(-90 87.9 139.3)">10k</text>
<text x="142.4" y="138.7">RESET</text>
<text x="142.4" y="143.6">GPIO35</text>
<text x="142.4" y="141.1">GPIO34</text>
<text x="218.4" y="141.1">GPIO16</text>
<text x="218.4" y="138.7">VDDSDIO</text>
<text x="42.7" y="147.6">220</text>
<text x="87.2" y="147.9">Q2</text>
<text x="142.4" y="146">GPIO32</text>
<text x="43.6" y="152.3">R3</text>
<text x="57.2" y="154">LTV-814</text>
<text x="74.7" y="155.2" transform="rotate(-90 74.7 155.2)">R4</text>
<text x="79.4" y="155.2" transform="rotate(-90 79.4 155.2)">3K3</text>
<text x="86" y="153.4">BSS138</text>
<text x="145.2" y="154.6">3V3</text>
<text x="122.8" y="160.1">GND</text>
<text x="148.5" y="162">RGB</text>
<text x="73.7" y="165">GND</text>
<text x="82.3" y="165">GND</text>
<text x="159.8" y="174">150</text>
<text x="159.8" y="169.7">150 RB</text>
<text x="176.7" y="168.1" transform="rotate(-90 176.7 168.1)">GPIO33</text>
<text x="179.2" y="168.1" transform="rotate(-90 179.2 168.1)">GPIO25</text>
<text x="181.6" y="168.1" transform="rotate(-90 181.6 168.1)">GPIO26</text>
<text x="184.1" y="168.1" transform="rotate(-90 184.1 168.1)">GPIO27</text>
<text x="186.5" y="168.1" transform="rotate(-90 186.5 168.1)">GPIO14</text>
<text x="189" y="168.1" transform="rotate(-90 189 168.1)">GPIO12</text>
<text x="193.9" y="168.1" transform="rotate(-90 193.9 168.1)">GPIO13</text>
<text x="196.3" y="168.1" transform="rotate(-90 196.3 168.1)">GPIO15</text>
<text x="198.8" y="168.1" transform="rotate(-90 198.8 168.1)">GPIO2</text>
<text x="201.3" y="168.1" transform="rotate(-90 201.3 168.1)">GPIO0</text>
<text x="203.7" y="168.1" transform="rotate(-90 203.7 168.1)">GPIO4</text>
<text x="160.4" y="178.9">330</text>
<text x="164.5" y="174.9">RG</text>
<text x="111.7" y="185.3">GND</text>
<text x="135.6" y="183.7">ASMB-KTF0-0A306</text>
<text x="164.5" y="180.1">RR</text>
</g>
<g font-size="2.4" fill="#800000">
<text x="137.5" y="24">USB TO SERIAL CONVERTER</text>
<text x="78" y="101.3">GPIO4</text>
<text x="78" y="98.8">GPIO5</text>
<text x="245.4" y="114.1">NC on V3/V3-02</text>
<text x="245.4" y="116.6">NC on V3/V2-02</text>
<text x="232.5" y="124">OK on V3/V3-02</text>
<text x="232.5" y="121.5">OK on V3/V3-02</text>
<text x="232.5" y="131.3">PSRAM on V3-02</text>
<text x="232.5" y="136.2">GPIO20 on V3/V3-02</text>
<text x="232.5" y="133.8">PSRAM on V3-02</text>
<text x="232.5" y="141.1">NC on V3/V3-02</text>
</g>
<g font-size="2.1" fill="#505050">
<text x="138.4" y="33.5">12</text>
<text x="145.3" y="34.6">VCC</text>
<text x="157.2" y="34.6">RESET#</text>
<text x="169.8" y="33.5">11</text>
<text x="36.4" y="41.9">VBUS</text>
<text x="157.2" y="41.9">3V3OUT</text>
<text x="158.7" y="39.5">VCCIO</text>
<text x="169.8" y="38.4">20</text>
<text x="169.8" y="40.8">10</text>
<text x="252.6" y="40.1">IN OUT</text>
<text x="39.3" y="46.8">D+</text>
<text x="39.8" y="44.4">D-</text>
<text x="161.1" y="46.8">TXD</text>
<text x="169.8" y="45.8">17</text>
<text x="252.6" y="45">EN</text>
<text x="37.4" y="51.7">GND</text>
<text x="40" y="49.3">ID</text>
<text x="139.6" y="50.7">9</text>
<text x="139.6" y="53.1">8</text>
<text x="145.3" y="51.7">USBDM</text>
<text x="160" y="51.7">RTS#</text>
<text x="160.9" y="49.3">RXD</text>
<text x="169.8" y="48.2">1</text>
<text x="169.8" y="50.7">19</text>
<text x="169.8" y="53.1">6</text>
<text x="252.6" y="49.9">GND BP</text>
<text x="34.5" y="59.1">SHIELD</text>
<text x="138.4" y="58">15</text>
<text x="145.3" y="54.2">USBDP</text>
<text x="145.3" y="59.1">CBUS0</text>
<text x="159.7" y="59.1">DSR#</text>
<text x="159.9" y="56.6">DTR#</text>
<text x="160" y="54.2">CTS#</text>
<text x="169.8" y="55.6">18</text>
<text x="169.8" y="58">4</text>
<text x="138.4" y="60.5">14</text>
<text x="138.4" y="65.4">16</text>
<text x="139.6" y="62.9">7</text>
<text x="145.3" y="61.5">CBUS1</text>
<text x="145.3" y="64">CBUS2</text>
<text x="159.6" y="61.6">DCD#</text>
<text x="162.1" y="64">RI#</text>
<text x="169.8" y="60.5">5</text>
<text x="169.8" y="62.9">2</text>
<text x="145.3" y="66.4">CBUS3</text>
<text x="160.7" y="73.8">GND</text>
<text x="169.8" y="72.7">3*3</text>
<text x="53.7" y="93.6">1</text>
<text x="66.2" y="93.6">1</text>
<text x="53.7" y="96">2</text>
<text x="53.7" y="98.5">3</text>
<text x="53.7" y="100.9">4</text>
<text x="66.2" y="96">2</text>
<text x="66.2" y="98.5">3</text>
<text x="66.2" y="100.9">4</text>
<text x="121.7" y="100.3">P$1</text>
<text x="129.9" y="101.4">P$P1$2</text>
<text x="139.7" y="100.3">P$2</text>
<text x="53.7" y="103.4">5</text>
<text x="53.7" y="105.8">6</text>
<text x="66.2" y="103.4">5</text>
<text x="66.2" y="105.8">6</text>
<text x="133.3" y="103.3" transform="rotate(-90 133.3 103.3)">P$3</text>
<text x="132.2" y="111.5" transform="rotate(-90 132.2 111.5)">P$3</text>
<text x="179.9" y="113.5" transform="rotate(-90 179.9 113.5)">IO21</text>
<text x="187.3" y="113.5" transform="rotate(-90 187.3 113.5)">IO22</text>
<text x="189.7" y="113.5" transform="rotate(-90 189.7 113.5)">IO19</text>
<text x="156.9" y="119.8">VDDA</text>
<text x="165.2" y="118.6" transform="rotate(-90 165.2 118.6)">CAP1_NC</text>
<text x="167.7" y="118.6" transform="rotate(-90 167.7 118.6)">CAP2_NC</text>
<text x="170.1" y="117.1" transform="rotate(-90 170.1 117.1)">VDDA_3</text>
<text x="177.5" y="117.1" transform="rotate(-90 177.5 117.1)">VDDA_2</text>
<text x="182.4" y="115.8" transform="rotate(-90 182.4 115.8)">U0TXD</text>
<text x="184.8" y="116.1" transform="rotate(-90 184.8 116.1)">U0RXD</text>
<text x="206.8" y="117.3">IO18</text>
<text x="206.8" y="114.9">IO23</text>
<text x="207.9" y="119.8">IO5</text>
<text x="109.5" y="120.6" transform="rotate(-90 109.5 120.6)">2</text>
<text x="114.5" y="120.6" transform="rotate(-90 114.5 120.6)">4</text>
<text x="119.4" y="120.6" transform="rotate(-90 119.4 120.6)">3</text>
<text x="156.9" y="122.2">LNA_IN</text>
<text x="156.9" y="124.7">VDDA3P3_1</text>
<text x="172.6" y="120.8" transform="rotate(-90 172.6 120.8)">XTAL_P_NC</text>
<text x="175" y="120.9" transform="rotate(-90 175 120.9)">XTAL_N_NC</text>
<text x="192.2" y="122.7" transform="rotate(-90 192.2 122.7)">VDD3P3_CPU</text>
<text x="207.2" y="124.7">SD0</text>
<text x="207.2" y="122.2">SD1</text>
<text x="156.9" y="127.1">VDDA_3P3</text>
<text x="156.9" y="129.6">SENSOR_VP</text>
<text x="206.5" y="129.6">CMD</text>
<text x="207.2" y="127.2">CLK</text>
<text x="156.9" y="134.5">SENSOR_CAPN</text>
<text x="156.9" y="132">SENSOR_CAPP</text>
<text x="156.9" y="137">SENSOR_VN</text>
<text x="179.2" y="132.1">GNDPAD</text>
<text x="206.8" y="137">IO17</text>
<text x="207.2" y="132.1">SD3</text>
<text x="207.2" y="134.5">SD2</text>
<text x="52.6" y="143.8">1</text>
<text x="71.6" y="143.8">4</text>
<text x="124.9" y="141.4" transform="rotate(-90 124.9 141.4)">2</text>
<text x="156.9" y="141.9">IO34</text>
<text x="156.9" y="139.4">EN</text>
<text x="196.5" y="139.4">VDD_SDIO_NC</text>
<text x="206.8" y="141.9">IO16</text>
<text x="28.6" y="146.1">1</text>
<text x="28.6" y="148.6">2</text>
<text x="52.6" y="148.7">2</text>
<text x="71.6" y="148.7">3</text>
<text x="126" y="149.3" transform="rotate(-90 126 149.3)">1</text>
<text x="126" y="145.2" transform="rotate(-90 126 145.2)">2</text>
<text x="156.9" y="144.3">IO35</text>
<text x="156.9" y="146.8">IO32</text>
<text x="124.9" y="153.1" transform="rotate(-90 124.9 153.1)">1</text>
<text x="177.5" y="153.6" transform="rotate(-90 177.5 153.6)">IO33</text>
<text x="179.9" y="153.6" transform="rotate(-90 179.9 153.6)">IO25</text>
<text x="182.4" y="153.6" transform="rotate(-90 182.4 153.6)">IO26</text>
<text x="184.8" y="153.6" transform="rotate(-90 184.8 153.6)">IO27</text>
<text x="187.3" y="153.6" transform="rotate(-90 187.3 153.6)">IO14</text>
<text x="189.7" y="153.6" transform="rotate(-90 189.7 153.6)">IO12</text>
<text x="192.2" y="153.6" transform="rotate(-90 192.2 153.6)">VDD3P3_RTC</text>
<text x="194.6" y="153.6" transform="rotate(-90 194.6 153.6)">IO13</text>
<text x="197.1" y="153.6" transform="rotate(-90 197.1 153.6)">IO15</text>
<text x="199.5" y="153.6" transform="rotate(-90 199.5 153.6)">IO2</text>
<text x="202" y="153.6" transform="rotate(-90 202 153.6)">IO0</text>
<text x="204.4" y="153.6" transform="rotate(-90 204.4 153.6)">IO4</text>
<text x="147" y="162.2" transform="rotate(-90 147 162.2)">CA</text>
<text x="113.8" y="172.7" transform="rotate(-90 113.8 172.7)">B</text>
<text x="116.3" y="172.7" transform="rotate(-90 116.3 172.7)">B'</text>
<text x="142" y="169.8" transform="rotate(-90 142 169.8)">RED</text>
<text x="147" y="172.7" transform="rotate(-90 147 172.7)">GREEN</text>
<text x="151.9" y="170.8" transform="rotate(-90 151.9 170.8)">BLUE</text>
<text x="113.8" y="179.6" transform="rotate(-90 113.8 179.6)">A</text>
<text x="116.3" y="180" transform="rotate(-90 116.3 180)">A'</text>
</g>
<g font-size="1.9" fill="#505050">
<text x="179.3" y="46.8">RXD</text>
<text x="179.3" y="49.2">TXD</text>
</g>
<g font-size="1.7" fill="#505050">
<text x="175.3" y="35.3">3.3V</text>
<text x="270.9" y="35.9">3.3V</text>
<text x="190" y="46.1">GND</text>
<text x="176.5" y="80.4">GND</text>
<text x="175.3" y="84.4">3.3V</text>
<text x="148.3" y="91.7">3.3V</text>
<text x="98" y="123">3.3V</text>
<text x="195.7" y="132.8" transform="rotate(-90 195.7 132.8)">GND</text>
<text x="92.7" y="144.8">GPIO8</text>
<text x="114.6" y="146.6">GND</text>
<text x="122.8" y="149.1" transform="rotate(-90 122.8 149.1)">RESET</text>
<text x="128.3" y="147.9" transform="rotate(-90 128.3 147.9)">SW1</text>
<text x="162" y="150.9">U1G$1</text>
<text x="162" y="153.4">ESP32-PICO-D4</text>
<text x="132.3" y="158.3">GND</text>
<text x="104" y="171.2">GPIO0</text>
<text x="189.4" y="172.8">3</text>
<text x="190.3" y="172.8">.3V</text>
<text x="108.1" y="177.9" transform="rotate(-90 108.1 177.9)">SW2</text>
</g>
<g font-size="1.7" fill="#800000">
<text x="28.3" y="46.1">Micro USB</text>
<text x="28.3" y="51">Hirose</text>
<text x="28.3" y="53.5">ZX62-B-5PA</text>
</g>
</svg>
